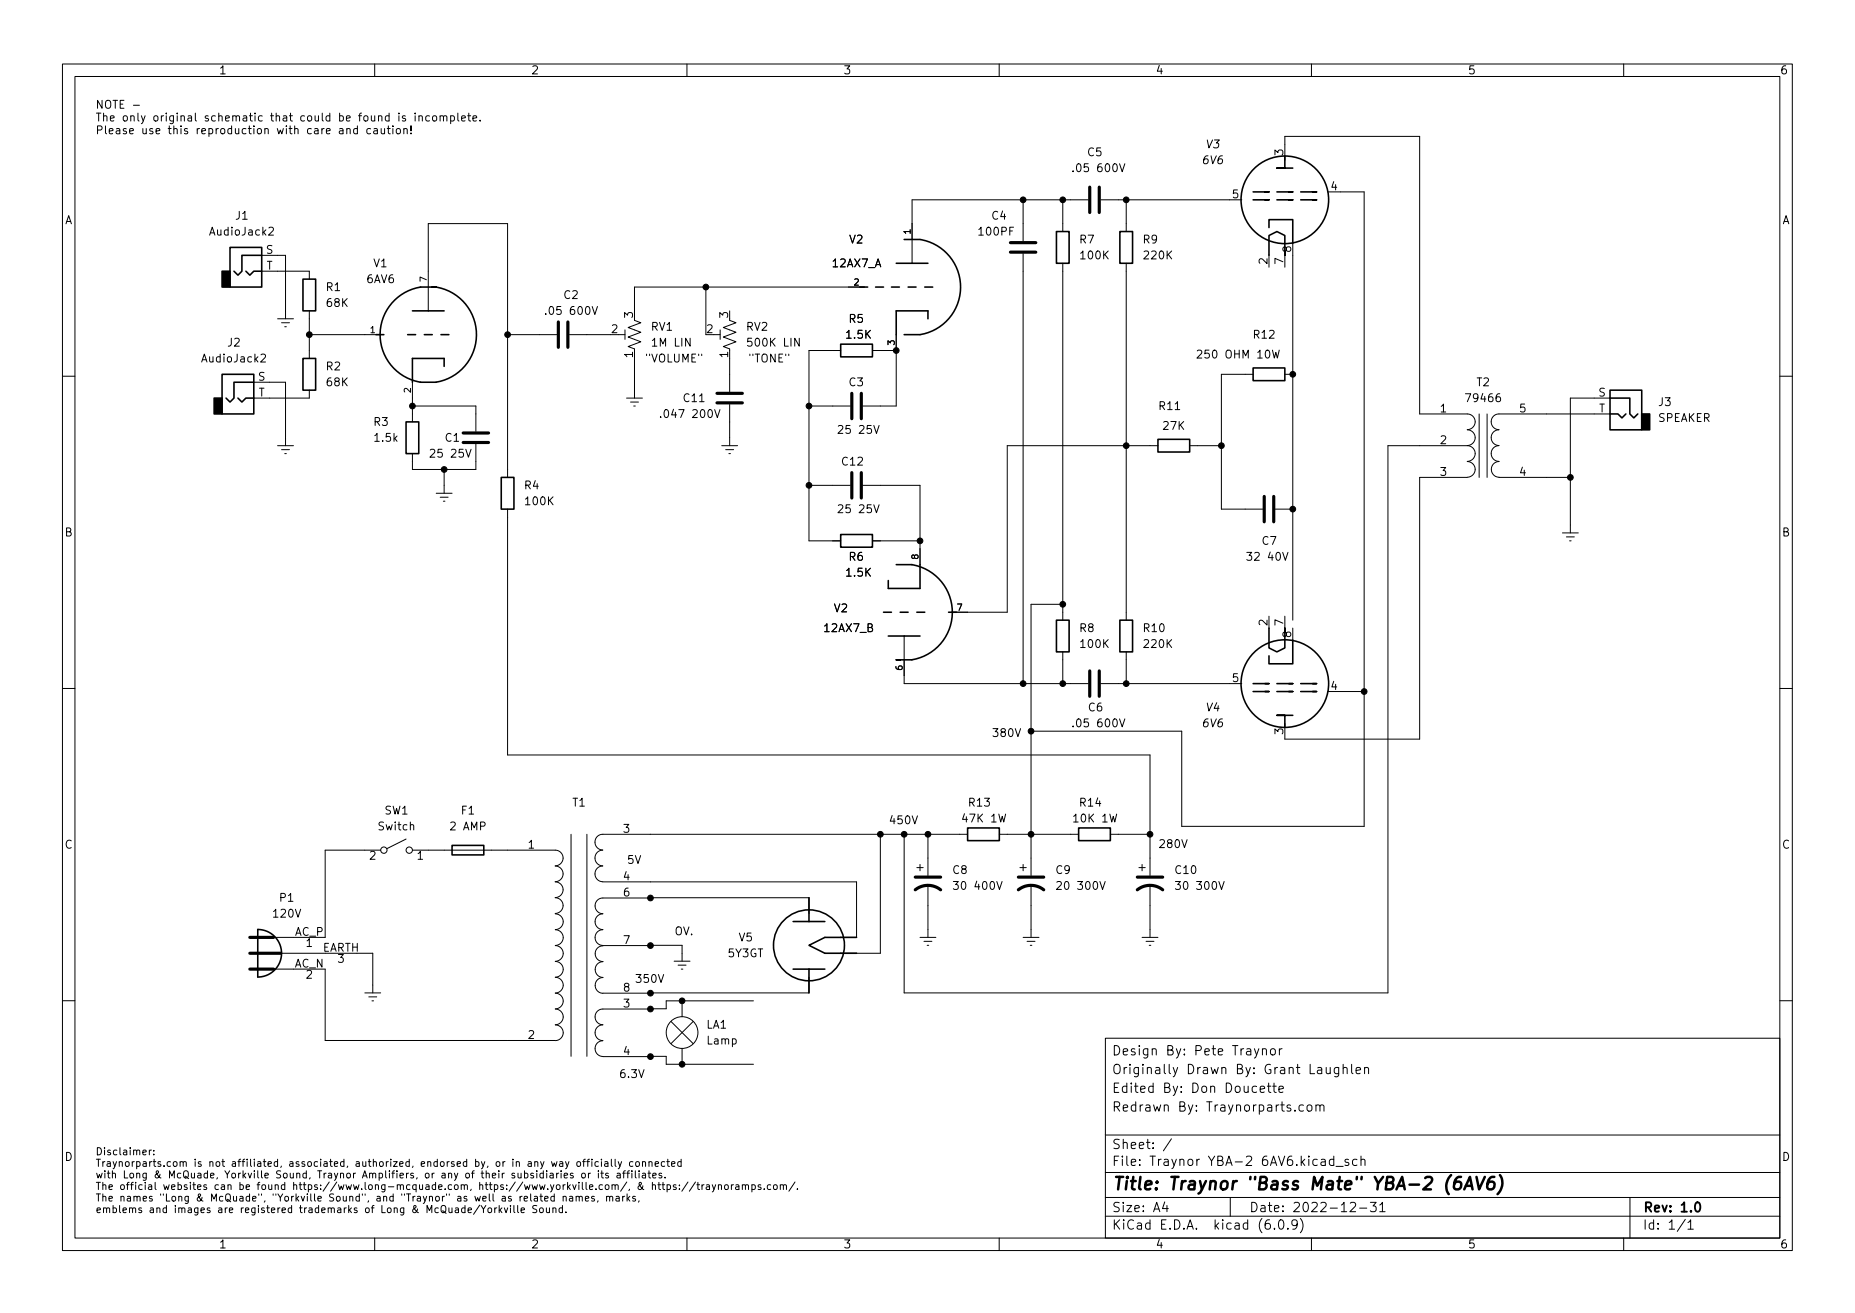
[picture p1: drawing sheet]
<svg xmlns="http://www.w3.org/2000/svg" width="297mm" height="210mm" viewBox="0 0 297 210" stroke-linecap="round" stroke-linejoin="round" font-family="sans-serif">
<g fill="none" stroke="#000" stroke-width=".16">
<path d="M10 10.2h277v190.1h-277zM12 12.2h273v186.1h-273zM21.4 16.9h.9M60 10.2v2M64.9 18.6l-.3-.1-.2 .2 .1 .2 .4 .1v.3h-.5M66.5 18.1v.1M66.5 18.5v.9M67.1 18.7l.2-.2 .3 .1v.8M67.1 18.5v.9M68.8 18.6l-.4-.1-.2 .3 .1 .5h.5M69.4 18.6l.3-.1 .2 .3v.3l-.2 .3-.3-.1-.1-.2zM70.5 18.7l.2-.2 .3 .1v.8"/>
<path d="M70.5 18.5v.9M71 18.7l.2-.2 .3 .1 .1 .8M72.2 18.6l.3-.1 .3 .3-.2 .5h-.4M72.2 18.5v1.3M73.3 18.1v1.1l.2 .2M73.9 19l.6-.2v-.2l-.4-.1-.2 .2 .1 .6h.5M74.9 18.5h.5M75.1 18.1v1.1l.3 .2M75.7 19l.6-.2v-.2l-.4-.1-.2 .2 .1 .6h.5M76.9 19.3v.1M110 10.2v2M160 10.2v2"/>
<path d="M210 10.2v2M260 10.2v2M43.1 36.5l.4-.1 .2 .1 .1 .2-.8 1h.8M55.5 20.7l.2-.1h.3l.1 .8M57.2 20.6h-.3l-.3 .2 .1 .6h.5M57.2 20.2v1.2M59.3 20.6h-.3l-.3 .2 .2 .6h.4M59.9 20.6h.5v.8M60.4 20.9h-.4a.25 .25 0 0 0-.2 .3 .25 .25 0 0 0 .2 .2h.4M61 20.6l.1 .8h.3l.2-.1M61.6 20.6v.8M62 20.6h.5"/>
<path d="M62.2 20.2v1l.3 .2M62.9 20.6v.8M63.6 20.6h.3l.2 .2v.4l-.2 .2h-.3l-.1-.2zM64.7 20.7l.1-.1h.3l.1 .8M64.7 20.6v.8M65.8 21.3v.1M65.8 20.2v.7M163.8 32v6.6M170.2 32v5.1M171.8 27.4v.1M174.2 32h-28.2v10.2M176.3 32h20.5"/>
<path d="M179.3 26.2l.4 1.3 .4-1.3M180.3 32v5.1M205.7 25.6v-3.8h21.6v44.5h7.6a1.27 1.27 0 0 1 1.3 1.3 1.27 1.27 0 0 1-1.3 1.2 1.26 1.26 0 0 1 1.3 1.3 1.26 1.26 0 0 1-1.3 1.2M214.6 30.7h3.8v101.6h-29.2v-15.2h-24.1M41.8 56.8l.5-.1 .2 .1v.3l-.8 .9h.8M41.9 40.9h3.8v10.1M41.9 43.4h7.6v1.3M44.4 51h2.6M45.1 51.7h1.3M45.6 52.3h.2M49.5 49.8v7.6M49.5 53.6h11.5"/>
<path d="M68.6 49.8v-14h12.7v40.6M81.3 53.6h7.9M87.4 50.2v.2M91.2 53.6h6.6M94.8 49.1l.4 1.3 .5-1.3M99.1 53.6h1M100.1 52.8v1.6M101.6 51.3l1 .4-2 .7 2 .8-2 .8 2 .7-2 .8 1 .4v.2M101.6 57.4v6.3M113 46v7.6M114.3 53.6h1M115.3 52.8v1.6"/>
<path d="M116.8 51.3l1.1 .4-2.1 .7 2.1 .8-2.1 .8 2.1 .7-2.1 .8 1 .4v.2M116.8 57.4v5.3M128 54.2v1.2l-.7-1.2v1.2M134.6 56.1h-5.1v30.5h5.1M138.4 46h-36.8v3.8M139.7 56.1h3.8M143.5 53.6v11.4h-5.3M163.8 40.6v68.9M170.2 42.2v57.1M180.3 42.2v57.1M191.7 56.2l.5-.1 .2 .1v.2l-.7 .9h.7M200.7 59.9h-5.1v21.6h6.6"/>
<path d="M203.8 56.1l.3 1.2 .2-.9 .2 .9 .3-1.2M205.7 59.9h1.3M207 40.9v58.4M10 60.2h2M40.6 61.2h5.1v10.2M44.4 71.4h2.6M45.1 72h1.3M45.6 72.6h.2M49.5 62.5v1.2h-8.9M66 61.2v6.4M66 65h10.2v4.1M69.8 79h2.6"/>
<path d="M70.5 79.6h1.3M71.1 75.2v3.8M76.2 71.1v4.1h-10.2v-2.6M100.3 63.7h2.6M101 64.4h1.2M101.5 65h.2M105.8 66.7v.2M114.4 65.6l.5 1.3 .4-1.3M115.6 71.4h2.5M116.2 72h1.3M116.7 72.6h.3M116.8 64.8v6.6"/>
<path d="M129.5 65h6.6M129.5 77.7h6.6M138.2 77.7h9.1v12.7M185.4 71.4h-24.1v26.6h-8.9M190.5 71.4h5.1M234.9 76.4h-7.6v42h-21.6v-2.6M236.2 72.6a1.34 1.34 0 0 1-1.3 1.3 1.26 1.26 0 0 1 1.3 1.3 1.26 1.26 0 0 1-1.3 1.2M236.2 72.6a1.27 1.27 0 0 0-1.3-1.2h-12.7v87.6h-77.4v-25.4M236.9 66.3v10.1M238.1 66.3v10.1M238.8 72.6a1.24 1.24 0 0 0 1.2 1.3M240 71.4a1.23 1.23 0 0 0-1.2 1.2"/>
<path d="M240 76.4h11.5M240.1 73.9a1.26 1.26 0 0 0-1.3 1.3 1.26 1.26 0 0 0 1.3 1.2M257.8 66.3h-17.8a1.27 1.27 0 0 0-1.2 1.3 1.27 1.27 0 0 0 1.2 1.2 1.26 1.26 0 0 0-1.2 1.3 1.26 1.26 0 0 0 1.2 1.2M257.8 63.7h-6.3v21.6M285 60.2h2M71 80.3h.2M81.3 81.5v39.4h102.8v19.3M139.7 86.6h7.6M170.2 96.8h-5.1v43.4M204.2 81.5h2.8M250.2 85.3h2.5M250.8 86h1.3"/>
<path d="M251.3 86.6h.3M10 110.2h2M144.8 101.8v7.7h29.4M170.2 104.4v5.1M171.8 116.3v.1M176.3 109.5h20.5M179.3 115.1l.4 1.3 .4-1.3M180.3 104.4v5.1M214.6 110.7h3.8M285 110.2h2M61 136.1h-8.9v14h-8.3M65 134.4l-3 1.5"/>
<path d="M66 136.1h22.9a1.27 1.27 0 0 1 1.3 1.3 1.27 1.27 0 0 1-1.3 1.3 1.26 1.26 0 0 1 1.3 1.2 1.26 1.26 0 0 1-1.3 1.3M91.4 133.6v35.6M94 133.6v35.6M96.5 136.1a1.27 1.27 0 0 0-1.2 1.3 1.27 1.27 0 0 0 1.2 1.3 1.26 1.26 0 0 0-1.2 1.2 1.26 1.26 0 0 0 1.2 1.3M141 133.6v19h-6.4M146.8 138.9h1M147.3 138.4v1M148.6 133.6v6.6M154.9 133.6h-58.4a1.26 1.26 0 0 0-1.2 1.3 1.26 1.26 0 0 0 1.2 1.2M160 133.6h12.7M163.3 138.9h1M163.8 138.4v1"/>
<path d="M177.8 133.6h6.3M182.4 138.9h1M182.9 138.4v1M43.8 155.2h8.3v11.4h36.8M44.4 152.6h15.3v6.4M58.4 159h2.6M59.1 159.6h1.2M88.9 143.8a1.26 1.26 0 0 1 1.3 1.2 1.26 1.26 0 0 1-1.3 1.3M88.9 141.2a1.26 1.26 0 0 1 1.3 1.3 1.26 1.26 0 0 1-1.3 1.2M88.9 159a1.27 1.27 0 0 1 1.3 1.3 1.27 1.27 0 0 1-1.3 1.3 1.26 1.26 0 0 1 1.3 1.2 1.26 1.26 0 0 1-1.3 1.3M88.9 154a1.27 1.27 0 0 1 1.3 1.2 1.27 1.27 0 0 1-1.3 1.3 1.26 1.26 0 0 1 1.3 1.3 1.26 1.26 0 0 1-1.3 1.2M88.9 151.4a1.26 1.26 0 0 1 1.3 1.3 1.26 1.26 0 0 1-1.3 1.2"/>
<path d="M88.9 148.9a1.26 1.26 0 0 1 1.3 1.2 1.26 1.26 0 0 1-1.3 1.3M88.9 146.3a1.26 1.26 0 0 1 1.3 1.3 1.26 1.26 0 0 1-1.3 1.3M96.5 141.2h40.7v8.9h-2.6M96.5 148.9a1.26 1.26 0 0 0-1.2 1.2 1.26 1.26 0 0 0 1.2 1.3h7.7M96.5 146.3a1.26 1.26 0 0 0-1.2 1.3 1.26 1.26 0 0 0 1.2 1.3M96.5 159h7.7M96.6 154a1.27 1.27 0 0 0-1.3 1.3 1.27 1.27 0 0 0 1.3 1.2 1.26 1.26 0 0 0-1.3 1.3 1.26 1.26 0 0 0 1.3 1.3M96.6 151.5a1.26 1.26 0 0 0-1.3 1.2 1.26 1.26 0 0 0 1.3 1.3M104.1 151.4h5.1v2.5M104.1 143.8h25.4v2.5M104.2 143.8h-7.7a1.26 1.26 0 0 0-1.2 1.3 1.26 1.26 0 0 0 1.2 1.2M107.9 153.9h2.6"/>
<path d="M108.6 154.6h1.3M109.1 155.2h.2M129.5 156.5v2.5h-25.4M147.3 150.1h2.6M148 150.7h1.2M148.5 151.4h.2M148.6 141.7v8.4M152.7 141.2h.7l-.4 .4 .4 .2v.5l-.2 .1-.5-.1M159.6 141.2l.4 1.2 .5-1.2M163.8 150.1h2.6M164.5 150.7h1.2M165 151.4h.2"/>
<path d="M165.1 141.7v8.4M169.2 141.3l.5-.1 .2 .1 .1 .2-.8 .9h.8M176.1 141.2l.4 1.2 .5-1.2M182.9 150.1h2.5M183.5 150.7h1.3M184 151.4h.3M184.1 141.7v8.4M188.2 141.2h.8l-.4 .4 .3 .2v.5l-.1 .1-.6-.1M195.2 141.2l.4 1.2 .4-1.2M10 160.2h2M59.6 160.3h.2M88.9 164.1a1.26 1.26 0 0 1 1.3 1.3 1.26 1.26 0 0 1-1.3 1.2"/>
<path d="M96.5 164.1a1.27 1.27 0 0 0-1.2 1.3 1.27 1.27 0 0 0 1.2 1.3 1.26 1.26 0 0 0-1.2 1.2 1.26 1.26 0 0 0 1.2 1.3M96.5 169.2h7.7M104.1 169.2h2.6v1.2h13.9M104.2 161.6h-7.7a1.26 1.26 0 0 0-1.2 1.2 1.26 1.26 0 0 0 1.2 1.3M107.4 163.6l3.6 3.5M109.2 160.3v2.5M109.2 167.9v2.5M111 163.6l-3.6 3.5M120.6 160.3h-13.9v1.2h-2.6M177 166.3h108v32h-108zM201.6 167.9l-.5 1.4-.2 .1M201.8 174.4l.7-.1-.1-.3-.4-.1-.2 .2 .1 .8h.5"/>
<path d="M202.1 168.1l.3-.2 .3 .1 .1 .9M202.1 167.9v1M202.9 173.9h.6M203.1 173.4v1.3l.1 .2h.3M203.5 168.1l.2-.2 .4 .2 .1 .5-.1 .3h-.4l-.2-.1zM203.8 173.9h.6M204 173.4v1.3l.1 .2h.3M204.8 174.4l.7-.1-.1-.3-.4-.1-.2 .2 .1 .8h.5M204.9 167.9v1M205.3 167.9l-.3 .1-.1 .2M208.7 177l-.4-.1-.3 .3v.4l.1 .3h.6M209.4 177l.4-.1 .3 .3v.4l-.3 .3h-.4l-.1-.3v-.4z"/>
<path d="M210.7 177.1l.2-.2 .4 .1 .1 .9M210.7 176.9v1M211.4 177.1l.2-.2 .3 .1 .1 .9M212.4 170.9v1h.4l.2-.1M213 170.9v1M214.4 170.9v1.2l-.3 .3h-.4M214.4 171l-.5-.1-.3 .3v.4l.2 .3h.6M215.1 171.1l.2-.2 .3 .1 .1 .9M215.1 170.4v1.5M216.4 170.4v1.3l.2 .2M217.1 171.4l.8-.1-.1-.3-.4-.1-.3 .2 .1 .8h.6M218.5 171.1l.2-.2 .4 .1v.9"/>
<path d="M218.5 170.9v1M285 160.2h2M23.9 184.2v.7M24.2 184.2l-.3 .2M24.6 184.8v.1M24.6 184.2v.1M60 198.3v2M76.8 193l-1 1.5M77 193l.4 .6 .4-.6M77.4 193.6v.6M78.2 193.5l.1-.1 .4 .1v.5l-.1 .1-.3 .1-.1-.1zM79.2 193.4v.8"/>
<path d="M79.6 193.4l-.4 .2M79.9 193v1.2M80 193.7l.4 .5M80.4 193.4l-.5 .5M80.8 193.4l.2 .8 .3-.8M81.7 193.4v.8M82.3 193v1l.2 .2M82.9 193v1l.2 .2M83.4 193.8l.6-.1-.1-.2-.3-.1-.2 .2 .1 .5h.4M85.6 191.6h.4l.1 .7M86 193.1l-.5-.1-.2 .3 .1 .2 .5 .2v.4l-.2 .1-.4-.1M86.1 191.8l-.4 .1-.2 .2 .2 .2h.4"/>
<path d="M86.5 191.6h.4M86.5 193.5l.3-.1 .2 .2v.4l-.2 .2-.3-.1-.1-.1zM86.6 191.2v1l.3 .1M87.2 192l.6-.2-.1-.2h-.3l-.2 .1 .1 .6h.4M87.5 193.4v.7l.3 .1 .2-.1M88 193.4v.8M88.1 187.9h.4l.1 .7M88.5 193.5l.2-.1 .3 .1v.7M88.5 193.4v.8M88.6 188.1l-.4 .1-.2 .2 .2 .2h.4M88.8 191.6h-.4l-.2 .2 .1 .5h.5M88.8 191.2v1.1"/>
<path d="M89.1 187.9v.7M89.5 187.9l-.4 .2M89.6 186.1h.5v.7M89.8 187.5v.1M89.8 187.9v.7M90.1 193.5l-.4-.1-.2 .2 .1 .5h.5M90.1 193v1.2M90.1 186.3h-.4l-.1 .2 .1 .3 .4-.1M90.2 191.7l.1-.1h.3l.1 .7M90.2 191.6v.7M90.3 188.2l.6-.1-.1-.2h-.3l-.2 .1 .1 .6h.4M90.6 186l.2 .8"/>
<path d="M90.6 194.1v.1M91.1 186l-.4 1.1-.1 .1M91.2 191.6h.5v.7M91.7 191.8l-.4 .1-.1 .2 .1 .2h.4M91.8 187.9h-.3l-.2 .1 .1 .2 .4 .1v.3h-.5M92.3 191.7l.1-.1h.3v.7M92.3 191.6v.7M92.4 186.1l.2-.1 .3 .1 .1 .5-.1 .1-.3 .1-.2-.1zM92.7 191.7l.2-.1h.3v.7M93.2 188l.2-.1 .3 .1v.4l-.1 .2h-.2l-.2-.1zM93.3 186h.4M93.7 185.6l-.2 .2v1"/>
<path d="M93.7 192l.6-.2-.1-.2h-.3l-.2 .1 .1 .6h.4M94 186h.4M94.2 187.9v.7M94.4 185.6l-.3 .2v1M94.6 187.9l-.4 .2M94.8 185.6v.1M94.8 186v.8M95.2 191.6h-.3l-.2 .1 .1 .2 .4 .1v.3h-.5M95.8 192.3l-.1 .2M95.8 186.1l-.3-.1-.2 .2 .1 .5h.4M95.8 187.5v.1M95.8 187.9v.7"/>
<path d="M96.2 187.9h.4M96.3 185.6v.1M96.3 186v.8M96.4 187.5v1l.2 .1M96.9 186.1h.4v.7M97.1 191.7l.2-.1h.3v.7M97.1 191.6v.7M97.3 186.3h-.3l-.2 .2 .2 .3 .3-.1M97.4 187.9h-.3l-.1 .1v.2l.4 .1v.3h-.4M97.6 191.7l.2-.1h.3v.7M97.9 185.6v1l.2 .2M98.5 185.6v1l.2 .2"/>
<path d="M98.7 191.6h.4l.1 .7M98.8 187.9h.5v.7M99 186l.3 .8M99.2 191.8l-.4 .1-.2 .2 .2 .2h.4M99.3 188.1l-.4 .1-.1 .2 .1 .2h.4M99.5 186l-.3 1.1-.2 .1M99.7 187.9h.4M99.7 191.6v.7M100 191.6l-.3 .2M100.1 187.5l-.2 .1v1M100.4 187.9h.4M100.4 191.2v1.1"/>
<path d="M100.5 191.9l.4 .4M100.8 187.5l-.3 .1v1M100.9 191.6l-.5 .4M101.2 187.5v.1M101.2 187.9v.7M101.3 186.1l-.3-.1-.2 .2 .1 .5h.4M101.7 187.5v1l.2 .1M101.7 191.6h-.2l-.2 .1v.2l.4 .1v.3h-.4M101.9 186.1l.3-.1 .2 .2v.4l-.2 .2-.3-.1-.1-.1zM102.3 187.5v.1M102.3 192.3l-.1 .2M102.3 187.9v.7"/>
<path d="M102.9 186.1l.1-.1 .3 .1 .1 .7M102.9 187.9h.4l.1 .7M102.9 186v.8M102.9 189.9l-.2 .5a.31 .31 0 0 1-.5 0 .31 .31 0 0 1 .1-.5l.4-.3-.1-.3-.2 .1a1.1 1.1 0 0 0 .7 1.1M103.4 188.1l-.4 .1-.2 .2 .2 .2h.4M103.8 187.9h.4M103.9 186.1l.2-.1 .3 .1v.7M103.9 187.5v1l.3 .1M103.9 186v.8M104.5 189.8l.1-.1 .3 .1 .1 .7M104.5 189.3v1.2M104.5 188.2l.6-.1-.1-.2h-.3l-.2 .1 .1 .6h.4"/>
<path d="M104.9 186.4l.6-.1-.1-.2-.3-.1-.2 .2 .1 .5h.4M105.3 189.7h.5M105.5 189.3v1l.3 .2M105.9 187.9h-.2l-.2 .1 .1 .2 .3 .1v.3h-.4M106 189.7h.4M106.2 189.3v1l.2 .2M106.4 186.1l-.3-.1-.2 .2 .1 .5h.4M106.5 188.5v.1M106.8 186h.4M106.8 189.8l.4-.1 .2 .2-.1 .5h-.5M106.8 189.7v1.2M106.9 185.6v1l.3 .2"/>
<path d="M107.5 186.4l.6-.1-.1-.2-.3-.1-.2 .2 .1 .5h.4M108.2 189.8l-.2-.1-.2 .2 .1 .1 .3 .2v.2h-.4M108.8 190.4v.1M108.8 189.8v.1M109.1 186.1l-.4-.1-.2 .2 .1 .5h.5M109.1 185.6v1.2M110 198.3v2M110.2 189.3l-1 1.5M111.4 189.3l-1 1.5M111.6 189.7h.4M111.8 189.3v1l.2 .2M112.4 189.7v.8"/>
<path d="M112.7 189.7l-.3 .2M113.1 189.8h.5v.7M113.6 190h-.4l-.1 .2 .1 .3 .4-.1M114.1 189.7l.2 .8M114.6 189.7l-.4 1.1-.1 .1M115 189.8l.2-.1 .3 .1v.7M115 189.7v.8M116.1 189.8l.1-.1 .4 .1v.5l-.1 .1-.3 .1-.1-.1zM117.1 189.7v.8M117.4 189.7l-.3 .2M117.8 189.8h.5v.7M118.3 190h-.4l-.1 .2 .1 .3 .4-.1"/>
<path d="M118.9 189.8l.1-.1 .3 .1 .1 .7M118.9 189.7v.8M119.4 189.9l.1-.2 .3 .1 .1 .7M120.4 189.8l.3-.1 .3 .2-.2 .5h-.4M120.4 189.7v1.2M121.8 189.8l-.2-.1-.2 .2v.1l.4 .2v.2h-.4M122.4 190.4v.1M123.4 189.8l-.3-.1-.2 .2 .1 .5h.4M124 189.8l.2-.1 .3 .2v.4l-.3 .2-.2-.1-.1-.1zM124.9 189.8l.2-.1 .3 .1v.7M124.9 189.7v.8M125.4 189.9l.2-.2 .3 .1v.7"/>
<path d="M127.3 189.3l-1 1.5M127.7 190.4v.1M160 198.3v2M177 194.8h108M177 191.8h108M177 187.8h108M177 181.8h108M186.5 192.5l-.4 1h1M186.9 193v1M187.6 182.4l-1.3 1.9M197 191.8v3M204.1 196.7v.1"/>
<path d="M204.9 195.4l.3-.1a.94 .94 0 0 1 0 1.5h-.1a1 1 0 0 1-.2-1.4zM206.2 196.7v.1M207.7 196l-.3 .3h-.3l-.2-.3v-.4l.1-.2 .4-.1 .2 .2a.99 .99 0 0 1-.3 1.3h-.3M208.2 195.1a1.72 1.72 0 0 1 0 2.3M210 198.3v2M213.6 185.7l-.5-.1-.2 .3v.4l.1 .3h.6M213.6 185.1v1.5M213.9 186.8h1.2M215.9 185.7l-.3-.1-.2 .2v.3l.5 .1v.4h-.5M216.2 192.7l.2-.2h.4l.2 .2 .1 .3-.1 .2-.9 .8h1M217.3 185.7l-.4-.1-.3 .3v.4l.1 .3h.6M217.7 193.5h1.2"/>
<path d="M217.9 185.8l.2-.2 .4 .1 .1 .9M217.9 185.1v1.5M219.4 192.5h1l-.5 .6 .4 .1v.7l-.2 .1h-.5l-.2-.1M220.9 193l.5-.5v1.5M220.9 194h.9M260 198.3v2M261 191.8v6.5M269.9 195.3l-1.3 1.9M270.3 195.8l.4-.5v1.5M270.3 196.8h.9"/>
<circle cx="61.5" cy="136.1" r=".51"/>
<circle cx="65.5" cy="136.1" r=".51"/>
<circle cx="109.2" cy="165.3" r="2.54"/>
</g>
<path d="M271.6 192.6l.3-.1a.94 .94 0 0 1 0 1.5h-.1a1 1 0 0 1-.2-1.4z" fill="none" stroke="#000" stroke-width=".3"/>
<path d="M234 188.5a.91 .91 0 0 0-1.1 .8l-.1 .8 .2 .3a.66 .66 0 0 0 .9-.3l.1-.5-.2-.3a.66 .66 0 0 0-.9 .3M234.5 190.5l.9-2 .4 2M234.7 189.9h1M236.4 188.5l.4 2 1-2M239.3 188.5a.91 .91 0 0 0-1.1 .8l-.1 .8 .2 .3a.66 .66 0 0 0 1-.3v-.5l-.1-.3a.66 .66 0 0 0-1 .3M240.2 188.2a2.32 2.32 0 0 1-.4 3" fill="none" stroke="#000" stroke-width=".4"/>
<g fill="none" stroke="#000" stroke-width=".25">
<path d="M36.8 39.6h5.1v6.4h-5.1zM144.8 38.3h2.5M147.3 38.4a7.7 7.7 0 0 1 6.5 7.6 7.7 7.7 0 0 1-6.5 7.6M169.2 37.1h2v5.1h-2zM179.3 37.1h2.1v5.1h-2.1zM200.7 30.7h2.5h-.6M200.7 32h2.5h-.6M203.2 36.4v-1.2h3.8v3.8M204.5 30.7h2.5h-.6M204.5 32h2.5h-.6M205.7 25v1.9h-1.2h2.5M208.3 30.7h2.5h-.6"/>
<path d="M208.3 32h2.5h-.6M35.6 59.9h5v6.4h-5zM39.4 43.4l.6 .7 .6-.7h1.3M41.9 40.9h-3.2v2.5l-.6 .7-.6-.7M48.5 44.7h2v5.1h-2zM48.5 57.4h2v5.1h-2zM60.2 53.6h1.3M65.3 53.6h1.2M66 49.8h5.1M67.3 46h2.5h-.6M67.4 46a7.7 7.7 0 0 0-6.5 7.6 7.7 7.7 0 0 0 6.5 7.6M67.9 53.6h1.3"/>
<path d="M69.8 46a7.7 7.7 0 0 1 6.5 7.6 7.7 7.7 0 0 1-6.5 7.6M70.6 53.6h1.3M71.1 58.7v-1.3h-5.1v3.8M134.6 55.1h5.1v2h-5.1zM137.7 46h1.2M140.2 46h1.3M142.7 46h1.3M143.5 42.2h5.1M144.8 53.6h2.5M145.4 46h1.3M148.1 46h1.3M148.6 51v-1.2h-5.1v3.8"/>
<path d="M200.7 58.9h5v2.1h-5zM205.7 40.3v.6v-3.2l-1.2-.6-1.3 .6v3.2M38.1 63.7l.6 .7 .7-.7h1.2M40.6 61.2h-3.1v2.5l-.7 .7-.6-.7M65 67.6h2.1v5h-2.1zM67.3 61.2h2.5M80.3 76.4h2v5.1h-2zM185.4 70.4h5.1v2h-5.1zM257.8 62.5h5.1v6.3h-5.1zM257.8 66.3h1.3l.6 .6 .6-.6M257.8 63.7h3.2v2.6l.6 .6 .7-.6M134.6 85.6h5.1v2h-5.1z"/>
<path d="M141.5 98h1.2M143.5 90.4h2.5M144.1 98h1.3M146 90.4a7.7 7.7 0 0 1 6.5 7.6 7.7 7.7 0 0 1-6.5 7.7M146.8 98h1.3M147.3 90.4v3.8h-5.1v-1.2M151.9 98h1.3M169.2 99.3h2v5.1h-2zM179.3 99.3h2.1v5.1h-2.1zM142.2 101.8h5.1M144.1 105.7h-.6h2.5M200.7 110.7h2.5h-.6"/>
<path d="M200.7 109.5h2.5h-.6M203.2 100.6v3.2l1.3 .6 1.2-.6v-3.2v.6M204.5 110.7h2.5h-.6M204.5 109.5h2.5h-.6M207 114.5h-2.5h1.2v2M207 102.5v3.8h-3.8v-1.3M208.3 110.7h2.5h-.6M208.3 109.5h2.5h-.6M72.4 135.4h5.1v1.5h-5.1zM154.9 132.6h5.1v2h-5.1zM172.7 132.6h5.1v2h-5.1zM41.3 148.8a3.8 3.8 0 0 1 3.8 3.8 3.8 3.8 0 0 1-3.8 3.9z"/>
<path d="M127 155.2h5.1M127 147.6h5.1M129.5 143.8v3.8M129.5 155.2v3.8M137.2 150.1h-5.1l-2.6 1.3 2.6 1.2h5.1"/>
<circle cx="205.7" cy="32" r="7"/>
<circle cx="205.7" cy="109.5" r="7"/>
<circle cx="129.5" cy="151.4" r="5.7"/>
</g>
<g fill="none" stroke="#000" stroke-width=".51">
<path d="M161.8 38.9h4.1M174.5 30v4M176 30v4M89.4 51.6v4M90.9 51.6v4M161.8 40.4h4.1M74.2 70.9h4M74.2 69.3h4M114.8 64.5h4.1M114.8 63h4.1M136.4 63v4.1M136.4 75.7v4.1"/>
<path d="M137.9 63v4.1M137.9 75.7v4.1M202.4 79.5v4.1M204 79.5v4.1M174.5 107.4v4.1M176 107.4v4.1M40 155.2h3.8M40 152.6h5M40 150.1h3.8M146.6 142.5a3.3 3.3 0 0 1 4 0M146.6 140.5h4M163.1 142.5a3.3 3.3 0 0 1 4 0"/>
<path d="M163.1 140.5h4M182.1 142.5a3.3 3.3 0 0 1 4.1 0M182.1 140.5h4.1"/>
</g>
<path d="M35.6 43.4h1.2v2.6h-1.2zM34.3 63.7h1.3v2.6h-1.3zM262.9 66.3h1.3v2.5h-1.3z" fill="#000" stroke="#000" stroke-width=".25"/>
<g fill="#000" stroke="#000" stroke-width=".16">
<circle cx="163.8" cy="32" r=".46"/>
<circle cx="170.2" cy="32" r=".46"/>
<circle cx="180.3" cy="32" r=".46"/>
<circle cx="49.5" cy="53.6" r=".46"/>
<circle cx="81.3" cy="53.6" r=".46"/>
<circle cx="113" cy="46" r=".46"/>
<circle cx="143.5" cy="56.1" r=".46"/>
<circle cx="207" cy="59.9" r=".46"/>
<circle cx="66" cy="65" r=".46"/>
<circle cx="71.1" cy="75.2" r=".46"/>
<circle cx="129.5" cy="77.7" r=".46"/>
<circle cx="129.5" cy="65" r=".46"/>
<circle cx="180.3" cy="71.4" r=".46"/>
<circle cx="195.6" cy="71.4" r=".46"/>
<circle cx="251.5" cy="76.4" r=".46"/>
<circle cx="147.3" cy="86.6" r=".46"/>
<circle cx="170.2" cy="96.8" r=".46"/>
<circle cx="207" cy="81.5" r=".46"/>
<circle cx="163.8" cy="109.5" r=".46"/>
<circle cx="165.1" cy="117.1" r=".46"/>
<circle cx="170.2" cy="109.5" r=".46"/>
<circle cx="180.3" cy="109.5" r=".46"/>
<circle cx="218.4" cy="110.7" r=".46"/>
<circle cx="141" cy="133.6" r=".46"/>
<circle cx="144.8" cy="133.6" r=".46"/>
<circle cx="148.6" cy="133.6" r=".46"/>
<circle cx="165.1" cy="133.6" r=".46"/>
<circle cx="184.1" cy="133.6" r=".46"/>
<circle cx="104.2" cy="151.4" r=".46"/>
<circle cx="104.2" cy="143.8" r=".46"/>
<circle cx="104.2" cy="159" r=".46"/>
<circle cx="104.2" cy="169.2" r=".46"/>
<circle cx="104.2" cy="161.6" r=".46"/>
<circle cx="109.2" cy="170.4" r=".46"/>
<circle cx="109.2" cy="160.3" r=".46"/>
</g>
<text font-size="2.8" x="178" y="190.6">Title: Traynor &quot;Bass Mate&quot; YBA-2 (6AV6)</text>
<g font-size="2.1">
<text x="178" y="172">Originally Drawn By: Grant Laughlen</text>
<text x="178" y="169">Design By: Pete Traynor</text>
<text x="178" y="178">Redrawn By: Traynorparts.com</text>
<text x="178" y="175">Edited By: Don Doucette</text>
<text x="178" y="184">Sheet: /</text>
<text x="178" y="186.7">File: Traynor YBA-2 6AV6.kicad_sch</text>
<text x="178" y="196.9">KiCad E.D.A. kicad (6.0.9)</text>
<text x="178" y="194.1">Size: A4</text>
<text x="200" y="194.1">Date: 2022-12-31</text>
<text x="263" y="194.1">Rev: 1.0</text>
<text x="263" y="196.9">Id: 1/1</text>
</g>
<g font-size="1.8">
<text x="35" y="11.9">1</text>
<text x="85" y="11.9">2</text>
<text x="135" y="11.9">3</text>
<text x="185" y="11.9">4</text>
<text x="235" y="11.9">5</text>
<text x="285" y="11.9">6</text>
<text x="15.2" y="17.4">NOTE -</text>
<text x="15.2" y="19.4">The only original schematic that could be found is incomplete.</text>
<text x="15.2" y="21.5">Please use this reproduction with care and caution!</text>
<text x="193.2" y="23.7">V3</text>
<text x="172.3" y="27.6">.05 600V</text>
<text x="174.2" y="25">C5</text>
<text x="192.7" y="26.3">6V6</text>
<text x="205.5" y="24.9" transform="rotate(-90 205.5 24.9)">3</text>
<text x="10.3" y="35.9">A</text>
<text x="37.8" y="35.2">J1</text>
<text x="158.8" y="35.2">C4</text>
<text x="197.4" y="31.7">5</text>
<text x="213.1" y="30.5">4</text>
<text x="285.3" y="35.9">A</text>
<text x="33.8" y="37.7">AudioJack2</text>
<text x="42.6" y="40.6">S</text>
<text x="136" y="39">V2</text>
<text x="156.9" y="37.7">100PF</text>
<text x="172.9" y="39">R7</text>
<text x="173.1" y="41.5">100K</text>
<text x="183.1" y="39">R9</text>
<text x="183.3" y="41.5">220K</text>
<text x="206.8" y="40.4" transform="rotate(-90 206.8 40.4)">8</text>
<text x="42.6" y="43.2">T</text>
<text x="52.3" y="46.6">R1</text>
<text x="58.7" y="45.3">6AV6</text>
<text x="59.8" y="42.8">V1</text>
<text x="90.3" y="47.9">C2</text>
<text x="133.3" y="42.8">12AX7_A</text>
<text x="202.9" y="42.3" transform="rotate(-90 202.9 42.3)">2</text>
<text x="205.5" y="42.3" transform="rotate(-90 205.5 42.3)">7</text>
<text x="52.4" y="49.1">68K</text>
<text x="87.9" y="50.4">.05 600V</text>
<text x="97.9" y="53.3">2</text>
<text x="101.3" y="50.9" transform="rotate(-90 101.3 50.9)">3</text>
<text x="104.3" y="53">RV1</text>
<text x="113.2" y="53.3">2</text>
<text x="116.6" y="50.9" transform="rotate(-90 116.6 50.9)">3</text>
<text x="119.5" y="53">RV2</text>
<text x="136" y="51.7">R5</text>
<text x="32.5" y="58">AudioJack2</text>
<text x="36.5" y="55.5">J2</text>
<text x="52.3" y="59.3">R2</text>
<text x="101.3" y="57.3" transform="rotate(-90 101.3 57.3)">1</text>
<text x="103.3" y="58">&quot;VOLUME&quot;</text>
<text x="104.6" y="55.5">1M LIN</text>
<text x="116.6" y="57.3" transform="rotate(-90 116.6 57.3)">1</text>
<text x="119.9" y="58">&quot;TONE&quot;</text>
<text x="120.1" y="55.5">500K LIN</text>
<text x="135.6" y="54.2">1.5K</text>
<text x="192.4" y="57.4">250 OHM 10W</text>
<text x="200.8" y="54.2">R12</text>
<text x="41.3" y="61">S</text>
<text x="41.4" y="63.5">T</text>
<text x="52.4" y="61.8">68K</text>
<text x="109.5" y="64.4">C11</text>
<text x="136" y="61.8">C3</text>
<text x="185.7" y="65.7">R11</text>
<text x="235" y="64.4">79466</text>
<text x="236.5" y="61.8">T2</text>
<text x="256" y="63.5">S</text>
<text x="265.6" y="65">J3</text>
<text x="59.9" y="68.2">R3</text>
<text x="60.1" y="70.7">1.5k</text>
<text x="71.3" y="70.7">C1</text>
<text x="106.4" y="66.9">.047 200V</text>
<text x="134.6" y="69.5">25 25V</text>
<text x="186.3" y="68.8">27K</text>
<text x="230.6" y="66">1</text>
<text x="230.6" y="71.1">2</text>
<text x="243.3" y="66">5</text>
<text x="256" y="66">T</text>
<text x="265.4" y="67.6">SPEAKER</text>
<text x="69.3" y="73.3">25 25V</text>
<text x="134.9" y="74.5">C12</text>
<text x="230.6" y="76.2">3</text>
<text x="243.3" y="76.2">4</text>
<text x="84" y="78.4">R4</text>
<text x="84.2" y="80.9">100K</text>
<text x="134.6" y="82.2">25 25V</text>
<text x="10.3" y="85.9">B</text>
<text x="136" y="89.8">R6</text>
<text x="200.1" y="89.8">32 40V</text>
<text x="202.1" y="87.2">C7</text>
<text x="285.3" y="85.9">B</text>
<text x="135.6" y="92.3">1.5K</text>
<text x="132.1" y="101.2">12AX7_B</text>
<text x="133.6" y="98">V2</text>
<text x="172.9" y="101.2">R8</text>
<text x="183.2" y="101.2">R10</text>
<text x="202.9" y="100.2" transform="rotate(-90 202.9 100.2)">2</text>
<text x="205.5" y="100.2" transform="rotate(-90 205.5 100.2)">7</text>
<text x="173.1" y="103.8">100K</text>
<text x="183.3" y="103.8">220K</text>
<text x="206.8" y="102.1" transform="rotate(-90 206.8 102.1)">8</text>
<text x="174.3" y="113.9">C6</text>
<text x="193.2" y="113.9">V4</text>
<text x="197.4" y="109.2">5</text>
<text x="213.1" y="110.5">4</text>
<text x="158.7" y="118">380V</text>
<text x="172.3" y="116.5">.05 600V</text>
<text x="192.7" y="116.5">6V6</text>
<text x="205.5" y="117.6" transform="rotate(-90 205.5 117.6)">3</text>
<text x="61.6" y="130.4">SW1</text>
<text x="73.9" y="130.4">F1</text>
<text x="91.7" y="129.2">T1</text>
<text x="142.2" y="132">450V</text>
<text x="154.4" y="131.7">47K 1W</text>
<text x="155.2" y="129.2">R13</text>
<text x="172.1" y="131.7">10K 1W</text>
<text x="173" y="129.2">R14</text>
<text x="10.3" y="135.9">C</text>
<text x="59.2" y="137.7">2</text>
<text x="60.6" y="133">Switch</text>
<text x="66.8" y="137.7">1</text>
<text x="72.2" y="133">2 AMP</text>
<text x="84.6" y="135.9">1</text>
<text x="99.8" y="133.3">3</text>
<text x="185.4" y="135.8">280V</text>
<text x="285.3" y="135.9">C</text>
<text x="99.8" y="141">4</text>
<text x="99.9" y="143.5">6</text>
<text x="100.3" y="138.3">5V</text>
<text x="152.6" y="139.9">C8</text>
<text x="153.2" y="142.5">30 400V</text>
<text x="169.1" y="139.9">C9</text>
<text x="169.7" y="142.5">20 300V</text>
<text x="188.3" y="139.9">C10</text>
<text x="188.8" y="142.5">30 300V</text>
<text x="43.8" y="146.9">120V</text>
<text x="44.8" y="144.4">P1</text>
<text x="47.2" y="149.9">AC_P</text>
<text x="107.9" y="149.8">OV.</text>
<text x="47.1" y="154.9">AC_N</text>
<text x="49" y="151.6">1</text>
<text x="51.6" y="152.4">EARTH</text>
<text x="54.1" y="154.2">3</text>
<text x="99.9" y="151.2">7</text>
<text x="116.6" y="153.3">5Y3GT</text>
<text x="118.3" y="150.7">V5</text>
<text x="49" y="156.7">2</text>
<text x="99.9" y="161.3">3</text>
<text x="99.9" y="158.8">8</text>
<text x="101.6" y="157.4">350V</text>
<text x="84.6" y="166.4">2</text>
<text x="113.1" y="164.7">LA1</text>
<text x="113.3" y="167.3">Lamp</text>
<text x="99.1" y="172.6">6.3V</text>
<text x="99.9" y="168.9">4</text>
<text x="10.3" y="185.9">D</text>
<text x="285.3" y="185.9">D</text>
<text x="35" y="199.9">1</text>
<text x="85" y="199.9">2</text>
<text x="135" y="199.9">3</text>
<text x="185" y="199.9">4</text>
<text x="235" y="199.9">5</text>
<text x="285" y="199.9">6</text>
</g>
<g font-size="1.6">
<text x="15.2" y="185">Disclaimer:</text>
<text x="15.2" y="186.8">Traynorparts.com is not affiliated, associated, authorized, endorsed by, or in any way officially connected</text>
<text x="15.2" y="188.7">with Long &amp; McQuade, Yorkville Sound, Traynor Amplifiers, or any of their subsidiaries or its affiliates.</text>
<text x="15.2" y="190.5">The official websites can be found https://www.long-mcquade.com, https://www.yorkville.com/, &amp; https://traynoramps.com/.</text>
<text x="15.2" y="192.4">The names &quot;Long &amp; McQuade&quot;, &quot;Yorkville Sound&quot;, and &quot;Traynor&quot; as well as related names, marks,</text>
<text x="15.2" y="194.2">emblems and images are registered trademarks of Long &amp; McQuade/Yorkville Sound.</text>
</g>
<g font-size="1.4">
<text x="145.8" y="37.5" transform="rotate(-90 145.8 37.5)">1</text>
<text x="68.3" y="45.1" transform="rotate(-90 68.3 45.1)">7</text>
<text x="136.8" y="45.7">2</text>
<text x="59.3" y="53.3">1</text>
<text x="143.3" y="55.3" transform="rotate(-90 143.3 55.3)">3</text>
<text x="65.8" y="62.9" transform="rotate(-90 65.8 62.9)">2</text>
<text x="147.1" y="89.5" transform="rotate(-90 147.1 89.5)">8</text>
<text x="153.3" y="97.8">7</text>
<text x="144.5" y="107.3" transform="rotate(-90 144.5 107.3)">6</text>
</g>
</svg>
